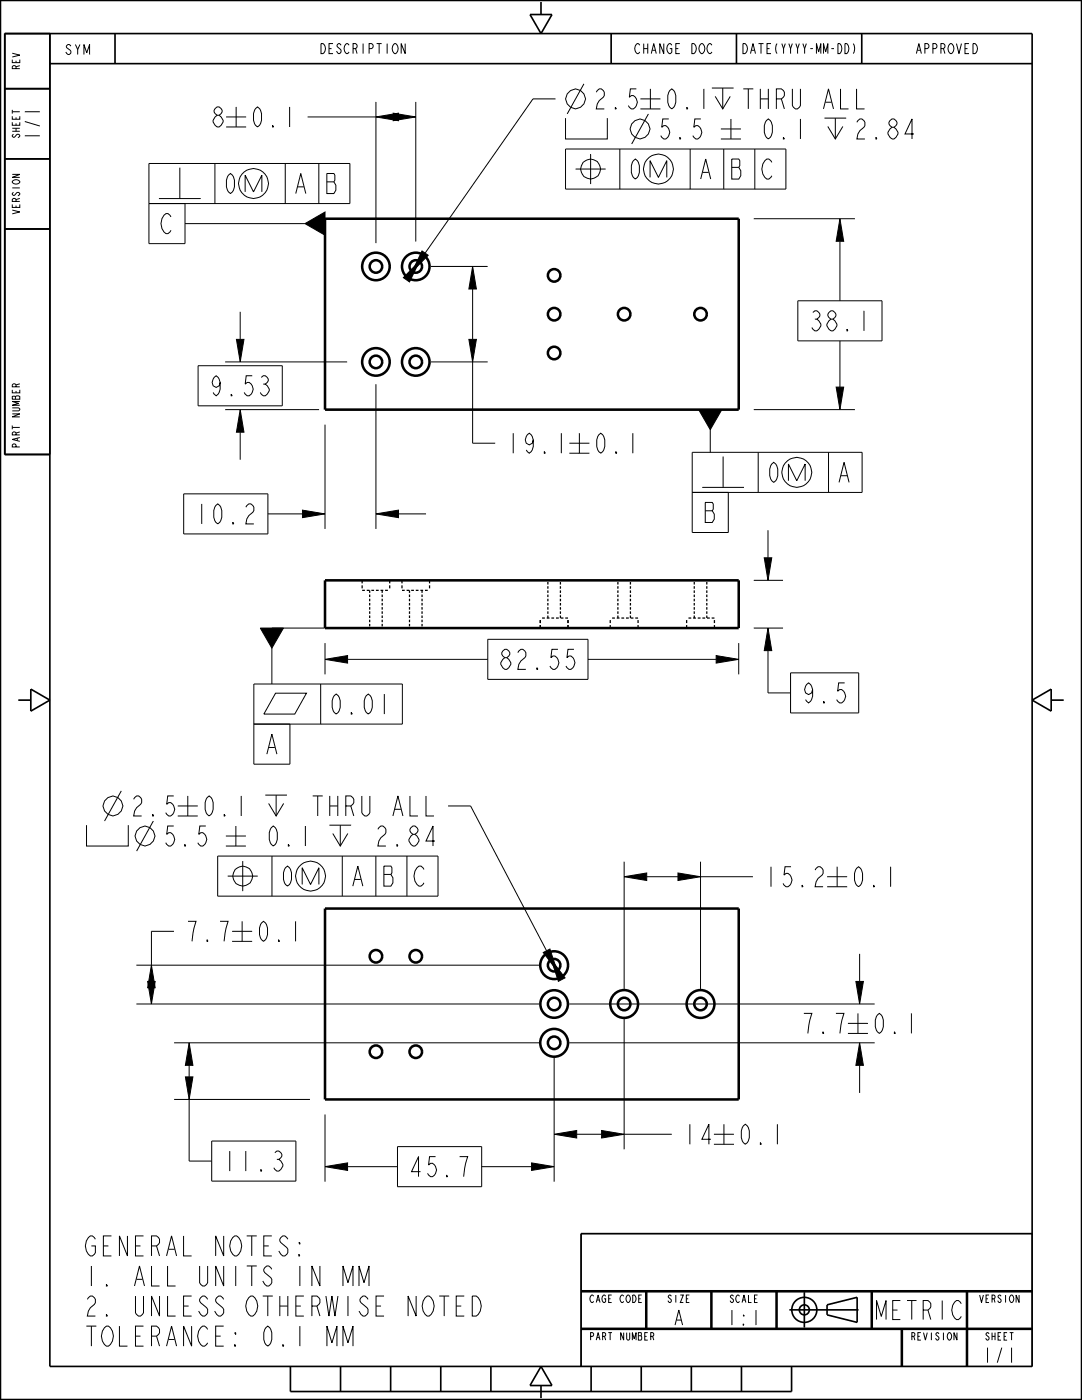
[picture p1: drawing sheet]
<svg xmlns="http://www.w3.org/2000/svg" width="216mm" height="279mm" viewBox="0 0 216 279" stroke-linecap="round" stroke-linejoin="round" font-family="sans-serif">
<g fill="#000">
<path d="M75 23.3l4.5-.7v1.5zM78.5 22.6l4.5 .7-4.5 .8zM60.9 44.6l4-2.3v4.6zM84.2 50.1l1.2 .8-3.2 3.3zM83.7 52.2l-2 4.1-1.2-.9zM94.3 53.2l.8 4.5h-1.5zM167.6 43.7l.7 4.5h-1.5zM47.2 67.7h1.5l-.8 4.5zM93.6 67.7h1.5l-.8 4.5zM47.9 81.8l.8 4.5h-1.5zM139.4 81.8h4.6l-2.3 4zM166.8 77.3h1.5l-.7 4.5z"/>
<path d="M60.4 101.8l4.5 .8-4.5 .7zM75 102.6l4.5-.8v1.5zM152.5 111.3h1.5l-.8 4.5zM51.9 125.3h4.7l-2.3 4zM64.9 131.6l4.5-.8v1.5zM142.9 130.8l4.5 .8-4.5 .7zM153.2 125.3l.8 4.5h-1.5zM124.5 175l4.5-.8v1.5zM135.3 174.2l4.5 .8-4.5 .7zM30.2 192.6l.8 4.5h-1.5zM110 191.5l2.7 3.7-1.3 .6zM108.4 190.1l1.3-.7 1.5 4.3z"/>
<path d="M29.5 195.9h1.5l-.8 4.5zM37 214.9h1.5l-.8 4.5zM37.7 208.1l.8 4.5h-1.5zM171.5 208.1l.8 4.5h-1.5zM170.8 195.9h1.5l-.8 4.5zM64.9 232.8l4.5-.7v1.5zM106.1 232.1l4.5 .7-4.5 .8zM110.6 226.4l4.5-.8v1.5zM120 225.6l4.5 .8-4.5 .7z"/>
</g>
<g fill="none" stroke="#000" stroke-width=".2">
<path d="M110.8 19.7h-4.5l-21.5 30.8M116.5 16.7l-3.3 6M142 17.6h4.4M142.7 19.2l1.5 2.5 1.5-2.5M144.2 17.6v4.1M61.4 23.3h13.6M75 23.3l4.5-.7v1.5zM75 20.3v28.2M78.5 22.6l4.5 .7-4.5 .8zM83 20.3v27.9M112.8 23.6v4.1h8.4v-4.1M112.8 29.7h44v8h-44z"/>
<path d="M114.8 33.7h6M117.8 30.7v6M123.7 29.7v8M129.4 22.7l-3.4 6M129.7 35.4v-3.3l1.7 3.3 1.6-3.3v3.3M137.7 29.7v8M144.4 29.7v8M150.6 29.7v8M165.2 25.2l1.5 2.5 1.5-2.5M166.7 23.6v4.1M29.7 40.6h7.2v8h-7.2zM36.9 44.6h24"/>
<path d="M60.9 44.6l4-2.3v4.6zM64.9 44.6v21.8M83.7 52.2l-2 4.1-1.2-.9zM84.2 50.1l1.2 .8-3.2 3.3zM86 53.2h11.3M94.3 53.2l.8 4.5h-1.5zM94.3 57.7v10M150.4 43.7h20.2M167.6 43.7l.7 4.5h-1.5zM167.6 48.2v11.8M39.5 73h16.8v8h-16.8zM44.9 72.2h24.4"/>
<path d="M47.2 67.7h1.5l-.8 4.5zM47.9 62.2v5.5M75 76.7v28.9M86 72.2h11.3M93.6 67.7h1.5l-.8 4.5zM94.3 72.2v16.3h4.5M159.2 60h16.8v8h-16.8zM166.8 77.3h1.5l-.7 4.5zM167.6 68v9.3M36.7 98.6h16.8v8h-16.8zM44.9 81.8h18.8M47.9 81.8l.8 4.5h-1.5z"/>
<path d="M47.9 86.3v5.5M64.9 84.8v20.8M138.1 98.3h7.2v8h-7.2zM139.4 81.8h4.6l-2.3 4zM141.7 85.8v4.5M141.7 81.8h.1M150.4 81.8h20.2M53.5 102.6h6.9M60.4 101.8l4.5 .8-4.5 .7zM75 102.6l4.5-.8v1.5zM79.5 102.6h5.5M150.4 115.8h5.8"/>
<path d="M152.5 111.3h1.5l-.8 4.5zM153.2 105.8v5.5M51.9 125.3h4.7l-2.3 4zM54.3 129.3v7.2M54.3 125.3h10.5M64.9 131.6l4.5-.8v1.5zM64.9 128.3v6.3M69.4 131.6h27.9M97.3 127.6h20v8h-20zM117.3 131.6h25.6M142.9 130.8l4.5 .8-4.5 .7zM147.4 128.3v6.3"/>
<path d="M150.4 125.3h5.8M153.2 125.3l.8 4.5h-1.5zM153.2 129.8v8.5h4.5M157.7 134.3h13.6v8h-13.6zM24.2 157.8l-3.3 6M50.7 144.5h7.2v8h-7.2zM52.9 158.7h4.4M55.1 158.7v4.1M17.3 164.7v4.1h8.3v-4.1M30.6 163.8l-3.3 6M43.4 170.8h44v8h-44zM45.4 174.8h6"/>
<path d="M48.4 171.8v6M53.6 160.3l1.5 2.5 1.5-2.5M54.3 170.8v8M60.3 176.5v-3.3l1.7 3.3 1.6-3.3v3.3M66.4 166.3l1.5 2.5 1.5-2.5M67.9 164.7v4.1M68.3 170.8v8M75 170.8v8M81.2 170.8v8M89.4 160.8h4.5l15.2 28.9M124.5 175l4.5-.8v1.5zM124.5 172v25.4"/>
<path d="M129 175h6.3M135.3 174.2l4.5 .8-4.5 .7zM139.8 175h10.4M139.8 172v25.4M27.2 192.6h80.4M29.5 195.9h1.5l-.8 4.5zM30.2 192.6l.8 4.5h-1.5zM34.7 185.9h-4.5v6.7M108.4 190.1l1.3-.7 1.5 4.3zM110 191.5l2.7 3.7-1.3 .6zM170.8 195.9h1.5l-.8 4.5zM171.5 190.4v5.5"/>
<path d="M27.2 200.4h80.4M34.7 219.4h27.2M34.7 208.1h72.9M37 214.9h1.5l-.8 4.5zM37.7 208.1l.8 4.5h-1.5zM37.7 212.6v2.3M37.7 219.4v12.3h4.5M110.6 211.1v24.7M113.6 208.1h60.9M113.6 200.4h60.9M124.5 203.4v26M171.5 208.1l.8 4.5h-1.5z"/>
<path d="M171.5 212.6v5.5M42.2 227.7h16.8v8h-16.8zM64.9 232.8l4.5-.7v1.5zM64.9 222.4v13.4M69.4 232.8h9.9M79.3 228.8h16.8v8h-16.8zM96.1 232.8h10M106.1 232.1l4.5 .7-4.5 .8zM110.6 226.4l4.5-.8v1.5zM115.1 226.4h4.9M120 225.6l4.5 .8-4.5 .7zM124.5 226.4h9.6"/>
<path d="M115.9 246.2h90.1v26.5h-90.1zM115.9 257.7h90.1M128.9 257.7v7.5M142 257.7v7.5M154.9 257.7v7.5M173.9 257.7v7.5M193 257.7v15M115.9 265.2h90.1M179.9 265.2v7.5"/>
<circle cx="114.8" cy="19.7" r="1.96"/>
<circle cx="117.8" cy="33.7" r="1.99"/>
<circle cx="127.7" cy="25.7" r="1.96"/>
<circle cx="131.4" cy="33.7" r="2.98"/>
<circle cx="22.5" cy="160.8" r="1.96"/>
<circle cx="28.9" cy="166.8" r="1.96"/>
<circle cx="48.4" cy="174.8" r="1.99"/>
<circle cx="61.9" cy="174.9" r="2.98"/>
</g>
<g fill="none" stroke="#000" stroke-width=".33">
<path d="M1 17.7h9M10 6.7v266h196v-266h-205v84h9M10 12.7h196M22.9 6.7v6M105.8 2.9h4.3l-2.2 3.8zM107.9 .4v2.5M121.9 6.7v6M146.9 6.7v6M172 6.7v6M1 31.7h9M1 45.7h9M3.7 139.7h2.5"/>
<path d="M6.2 137.5l3.7 2.2-3.7 2.2zM206 139.7l3.7-2.2v4.4zM209.7 139.7h2.5M160.5 257.9v7M206 246.2h-90.1v26.5M57.9 272.7v5h100v-5M67.9 272.7v5M77.9 272.7v5M87.9 272.7v5M97.9 272.7v5M107.9 276.5v2.5M107.9 272.7l2.2 3.8h-4.3z"/>
<path d="M117.9 272.7v5M127.9 272.7v5M137.9 272.7v5M147.9 272.7v5M157.5 261.4h13.8M165 260.4l6-1.5v5l-6-1.5z"/>
<circle cx="160.5" cy="261.4" r="2.5"/>
<circle cx="160.5" cy="261.4" r="1"/>
</g>
<g fill="none" stroke="#000" stroke-width=".51">
<path d="M0 0h215.9v279.4h-215.9v-279.4M64.9 43.7h82.5v38.1h-82.5zM64.9 115.8h82.5v9.5h-82.5zM64.9 181.3h82.5v38.1h-82.5zM115.9 257.7h90.1M128.9 257.7v7.5M142 257.7v7.5M154.9 257.7v7.5M173.9 257.7v7.5M193 257.7v15M115.9 265.2h90.1M179.9 265.2v7.5"/>
<circle cx="75" cy="53.2" r="2.75"/>
<circle cx="75" cy="53.2" r="1.25"/>
<circle cx="83" cy="53.2" r="2.75"/>
<circle cx="83" cy="53.2" r="1.25"/>
<circle cx="110.6" cy="55" r="1.25"/>
<circle cx="75" cy="72.2" r="2.75"/>
<circle cx="75" cy="72.2" r="1.25"/>
<circle cx="83" cy="72.2" r="2.75"/>
<circle cx="83" cy="72.2" r="1.25"/>
<circle cx="110.6" cy="70.4" r="1.25"/>
<circle cx="110.6" cy="62.7" r="1.25"/>
<circle cx="124.5" cy="62.7" r="1.25"/>
<circle cx="139.8" cy="62.7" r="1.25"/>
<circle cx="75" cy="190.8" r="1.25"/>
<circle cx="83" cy="190.8" r="1.25"/>
<circle cx="110.6" cy="192.6" r="2.78"/>
<circle cx="110.6" cy="192.6" r="1.25"/>
<circle cx="75" cy="209.9" r="1.25"/>
<circle cx="83" cy="209.9" r="1.25"/>
<circle cx="110.6" cy="208.1" r="2.78"/>
<circle cx="110.6" cy="200.4" r="2.75"/>
<circle cx="110.6" cy="208.1" r="1.25"/>
<circle cx="110.6" cy="200.4" r="1.25"/>
<circle cx="124.5" cy="200.4" r="2.78"/>
<circle cx="124.5" cy="200.4" r="1.25"/>
<circle cx="139.8" cy="200.4" r="2.78"/>
<circle cx="139.8" cy="200.4" r="1.25"/>
</g>
<g fill="none" stroke="#000" stroke-width=".25">
<path d="M72.3 115.8v.6M72.3 116.8v.6M72.3 117.8h.5M73.2 117.8h.5M73.8 117.8v.5M73.8 118.7v.5M73.8 119.5v.5M74.1 117.8h.5M75 117.8h.6M75.9 117.8h.6M76.3 117.8v.5M76.3 118.7v.5"/>
<path d="M76.3 119.5v.5M76.8 117.8h.6M77.8 115.8v.6M77.8 116.8v.6M80.2 115.8v.6M80.2 116.8v.6M80.2 117.8h.6M81.1 117.8h.6M81.7 117.8v.5M81.7 118.7v.5M81.7 119.5v.5M82 117.8h.6"/>
<path d="M83 117.8h.5M83.9 117.8h.5M84.2 117.8v.5M84.2 118.7v.5M84.2 119.5v.5M84.8 117.8h.5M85.7 115.8v.6M85.7 116.8v.6M109.3 116.2v.5M109.3 117v.5M109.3 117.8v.5M109.3 118.7v.5"/>
<path d="M109.3 119.5v.5M111.8 116.2v.5M111.8 117v.5M111.8 117.8v.5M111.8 118.7v.5M111.8 119.5v.5M123.3 116.2v.5M123.3 117v.5M123.3 117.8v.5M123.3 118.7v.5M123.3 119.5v.5M125.8 116.2v.5"/>
<path d="M125.8 117v.5M125.8 117.8v.5M125.8 118.7v.5M125.8 119.5v.5M138.5 116.2v.5M138.5 117v.5M138.5 117.8v.5M138.5 118.7v.5M138.5 119.5v.5M141 116.2v.5M141 117v.5M141 117.8v.5"/>
<path d="M141 118.7v.5M141 119.5v.5M73.8 120.3v.5M73.8 121.2v.5M73.8 122v.5M73.8 122.8v.5M73.8 123.7v.5M73.8 124.5v.5M76.3 120.3v.5M76.3 121.2v.5M76.3 122v.5M76.3 122.8v.5"/>
<path d="M76.3 123.7v.5M76.3 124.5v.5M81.7 120.3v.5M81.7 121.2v.5M81.7 122v.5M81.7 122.8v.5M81.7 123.7v.5M81.7 124.5v.5M84.2 120.3v.5M84.2 121.2v.5M84.2 122v.5M84.2 122.8v.5"/>
<path d="M84.2 123.7v.5M84.2 124.5v.5M107.8 123.3h.1M107.8 123.7v.6M107.8 124.7v.6M108.2 123.3h.5M109.1 123.3h.5M109.3 120.3v.5M109.3 121.2v.5M109.3 122v.5M109.3 122.8v.5M110 123.3h.6"/>
<path d="M110.9 123.3h.6M111.8 120.3v.5M111.8 121.2v.5M111.8 122v.5M111.8 122.8v.5M111.9 123.3h.5M112.8 123.3h.5M113.3 123.7v.6M113.3 124.7v.6M121.8 123.3h.1M121.8 123.7v.6M121.8 124.7v.6"/>
<path d="M122.1 123.3h.6M123.1 123.3h.5M123.3 120.3v.5M123.3 121.2v.5M123.3 122v.5M123.3 122.8v.5M124 123.3h.5M124.9 123.3h.6M125.8 120.3v.5M125.8 121.2v.5M125.8 122v.5M125.8 122.8v.5"/>
<path d="M125.8 123.3h.6M126.8 123.3h.5M127.3 123.7v.6M127.3 124.7v.6M137 123.3h.1M137 123.7v.6M137 124.7v.6M137.4 123.3h.5M138.3 123.3h.6M138.5 120.3v.5M138.5 121.2v.5M138.5 122v.5"/>
<path d="M138.5 122.8v.5M139.2 123.3h.6M140.2 123.3h.5M141 120.3v.5M141 121.2v.5M141 122v.5M141 122.8v.5M141.1 123.3h.5M142 123.3h.6M142.6 123.7v.6M142.6 124.7v.6"/>
</g>
<!-- layer: _GTOLS -->
<g fill="none" stroke="#000" stroke-width=".2">
<path d="M29.7 32.6h40.1v8h-40.1zM31.7 39.6h8.4M35.9 33.5v6.1M42.9 32.6v8M48.9 38.3v-3.3l1.7 3.3 1.7-3.3v3.3M56.9 32.6v8M63.6 32.6v8M138.1 90.3h33.9v8h-33.9zM140.1 97.3h8.4M144.3 91.1v6.2M151.3 90.3v8M157.3 95.9v-3.3l1.7 3.3 1.7-3.3v3.3"/>
<path d="M165.3 90.3v8M50.7 136.5h29.6v8h-29.6zM55 138.3h6.2l-2.4 4.2h-6.1zM64 136.5v8"/>
<circle cx="50.6" cy="36.6" r="2.98"/>
<circle cx="159" cy="94.3" r="2.98"/>
</g>
<g font-size="5.2">
<text x="118.2" y="21.7">2.5±</text>
<text x="132.4" y="21.7">0.1</text>
<text x="147.7" y="21.7">THRU ALL</text>
<text x="41.9" y="25.3">8± 0.1</text>
<text x="131" y="27.7">5.5 ±</text>
<text x="151.6" y="27.7">0.1</text>
<text x="170.2" y="27.7">2.84</text>
<text x="125.2" y="35.7">0</text>
<text x="139.2" y="35.7">A</text>
<text x="145.4" y="35.7">B</text>
<text x="151.6" y="35.7">C</text>
<text x="44.4" y="38.6">0</text>
<text x="58.4" y="38.6">A</text>
<text x="64.6" y="38.6">B</text>
<text x="31.7" y="46.6">C</text>
<text x="161.2" y="66">38.1</text>
<text x="41.5" y="79">9.53</text>
<text x="100.8" y="90.5">19.1± 0.1</text>
<text x="152.8" y="96.3">0</text>
<text x="166.8" y="96.3">A</text>
<text x="38.7" y="104.6">10.2</text>
<text x="140.1" y="104.3">B</text>
<text x="99.3" y="133.6">82.55</text>
<text x="65.5" y="142.5">0.01</text>
<text x="159.7" y="140.3">9.5</text>
<text x="52.7" y="150.5">A</text>
<text x="25.9" y="162.8">2.5±</text>
<text x="40.1" y="162.8">0.1</text>
<text x="61.7" y="162.8">THRU ALL</text>
<text x="32.3" y="168.8">5.5 ±</text>
<text x="52.9" y="168.8">0.1</text>
<text x="74.5" y="168.8">2.84</text>
<text x="55.8" y="176.8">0</text>
<text x="69.8" y="176.8">A</text>
<text x="76" y="176.8">B</text>
<text x="82.2" y="176.8">C</text>
<text x="152.2" y="177">15.2± 0.1</text>
<text x="36.7" y="187.9">7.7± 0.1</text>
<text x="159.6" y="206.2">7.7± 0.1</text>
<text x="44.2" y="233.7">11.3</text>
<text x="136.1" y="228.4">14± 0.1</text>
<text x="81.3" y="234.8">45.7</text>
<text x="16.6" y="250.7">GENERAL NOTES:</text>
<text x="16.6" y="256.7">1. ALL UNITS IN MM</text>
<text x="16.6" y="262.7">2. UNLESS OTHERWISE NOTED</text>
<text x="16.6" y="268.7">TOLERANCE: 0.1 MM</text>
</g>
<text font-size="4.9" x="174.6" y="263.4">METRIC</text>
<g font-size="3.9">
<text x="7.9" y="28.3" transform="rotate(-90 7.9 28.3)">1/1</text>
<text x="134.3" y="264.4">A</text>
<text x="144.9" y="264.4">1:1</text>
<text x="195.9" y="271.9">1</text>
<text x="198.3" y="271.9">/1</text>
</g>
<g font-size="2.6">
<text x="12.8" y="10.9">SYM</text>
<text x="63.9" y="10.7">DESCRIPTION</text>
<text x="126.6" y="10.7">CHANGE DOC</text>
<text x="147.9" y="10.7">DATE(YYYY-MM-DD)</text>
<text x="182.7" y="10.7">APPROVED</text>
</g>
<g font-size="2">
<text x="3.9" y="14" transform="rotate(-90 3.9 14)">REV</text>
<text x="3.9" y="27.6" transform="rotate(-90 3.9 27.6)">SHEET</text>
<text x="3.9" y="42.8" transform="rotate(-90 3.9 42.8)">VERSION</text>
<text x="3.9" y="89.5" transform="rotate(-90 3.9 89.5)">PART NUMBER</text>
<text x="117.5" y="259.9">CAGE CODE</text>
<text x="133.1" y="259.9">SIZE</text>
<text x="145.5" y="259.9">SCALE</text>
<text x="195.4" y="259.9">VERSION</text>
<text x="117.5" y="267.4">PART NUMBER</text>
<text x="181.8" y="267.4">REVISION</text>
<text x="196.5" y="267.4">SHEET</text>
</g>
</svg>
